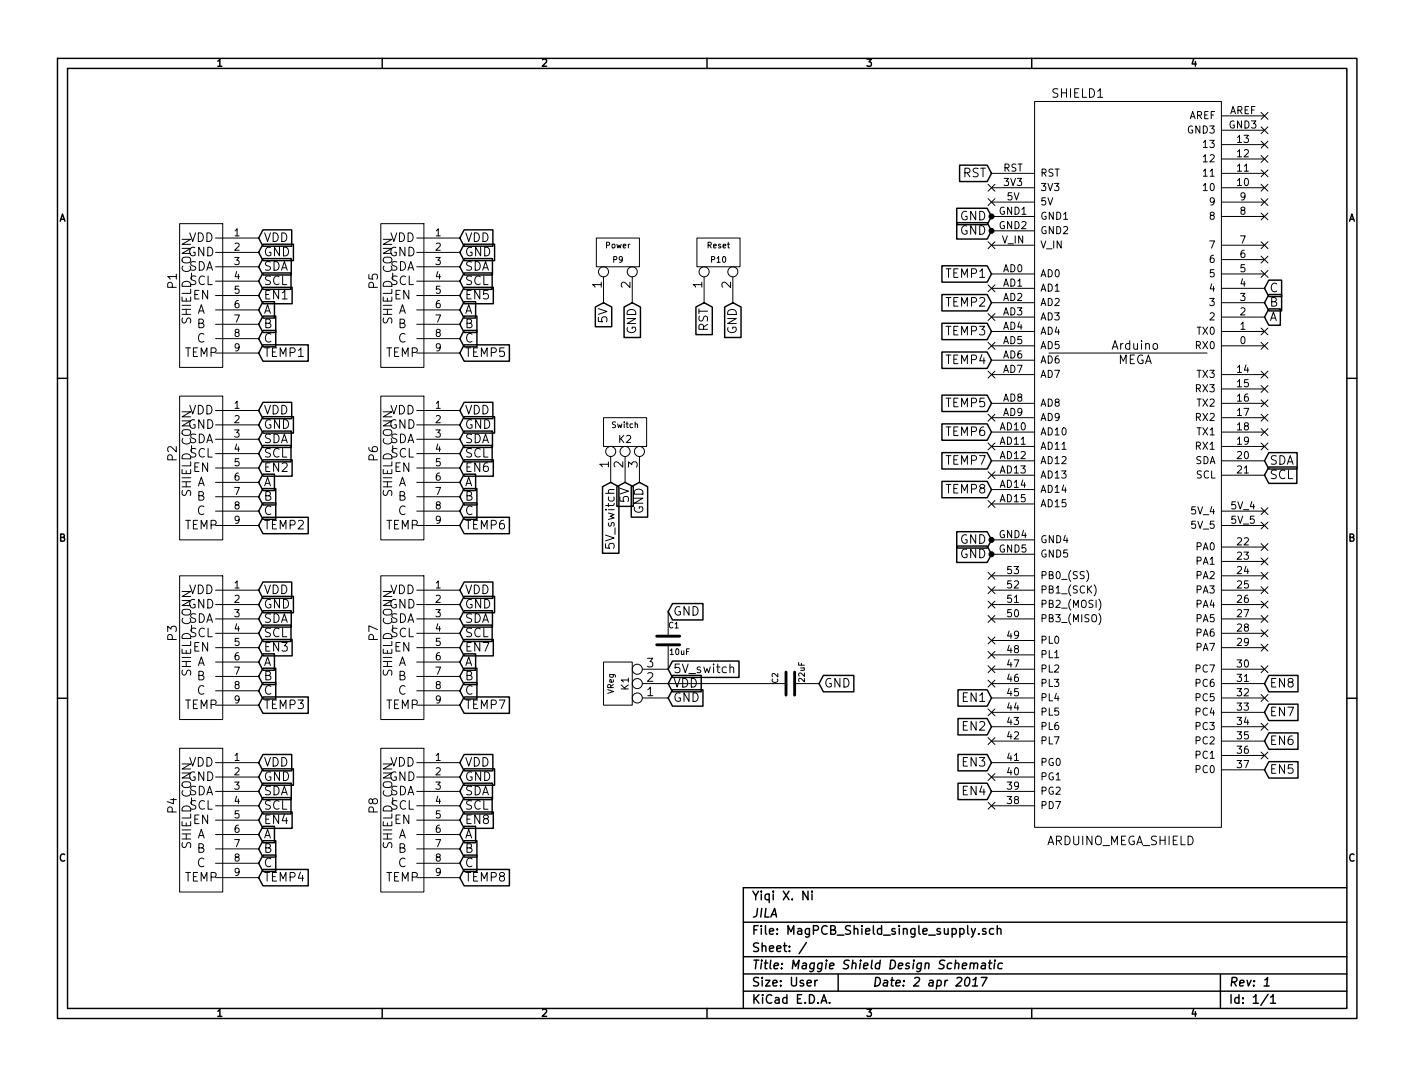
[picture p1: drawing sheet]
<svg xmlns="http://www.w3.org/2000/svg" width="250mm" height="190mm" viewBox="0 0 250 190" stroke-linecap="round" stroke-linejoin="round" font-family="sans-serif">
<g fill="none" stroke="#000" stroke-width=".25">
<path d="M10.2 10.3h229.7v169.7h-229.7zM11.9 12.1h226.2v166.1h-226.2zM67.6 10.3v1.8M125 10.3v1.8M182.4 10.3v1.8M169.1 36.8h5.4l.8 1.5-.8 1.4h-5.4zM169.1 39.3h5.4l.8 1.5-.8 1.4h-5.4zM169.6 29.2h4.9l.8 1.4-.8 1.5h-4.9zM46.5 40.6h5.1v2.9h-5.1l-.8-1.4zM46.5 43.2h5.4v2.9h-5.4l-.8-1.5zM46.5 45.7h5v2.9h-5l-.8-1.5zM46.5 48.2h4.9v2.9h-4.9l-.8-1.4z"/>
<path d="M46.5 50.8h5.1v2.9h-5.1l-.8-1.5zM46.5 53.3h2v2.9h-2l-.8-1.4zM46.5 55.9h2.2v2.9h-2.2l-.8-1.5zM46.5 58.4h2.2v2.9h-2.2l-.8-1.5zM82 40.6h5.1v2.9h-5.1l-.7-1.4zM82 43.2h5.4v2.9h-5.4l-.7-1.5zM82 45.7h5v2.9h-5l-.7-1.5zM82 48.2h5v2.9h-5l-.7-1.4zM82 50.8h5.2v2.9h-5.2l-.7-1.5zM82 53.3h2.1v2.9h-2.1l-.7-1.4zM82 55.9h2.3v2.9h-2.3l-.7-1.5zM82 58.4h2.3v2.9h-2.3l-.7-1.5z"/>
<path d="M105.2 54.3l1.5-.8 1.4 .8v3.4h-2.9zM110.3 54.3l1.5-.8 1.4 .8v5.3h-2.9zM123 54.3l1.5-.8 1.4 .8v4.8h-2.9zM128.1 54.3l1.4-.8 1.5 .8v5.3h-2.9zM166.5 47h8l.8 1.4-.8 1.5h-8zM166.5 52h8l.8 1.5-.8 1.4h-8zM166.5 57.1h8l.8 1.5-.8 1.4h-8zM224.3 54.6h2v2.9h-2l-.8-1.5zM224.3 52h2.2v2.9h-2.2l-.8-1.4zM224.3 49.5h2.2v2.9h-2.2l-.8-1.4zM10.2 66.9h1.7M46.5 71.1h5.1v2.9h-5.1l-.8-1.5z"/>
<path d="M46.5 73.6h5.4v2.9h-5.4l-.8-1.4zM46.5 76.2h5v2.9h-5l-.8-1.5zM46.5 78.7h4.9v2.9h-4.9l-.8-1.4zM46.5 60.9h8v2.9h-8l-.8-1.4zM82 71.1h5.1v2.9h-5.1l-.7-1.5zM82 73.6h5.4v2.9h-5.4l-.7-1.4zM82 76.2h5v2.9h-5l-.7-1.5zM82 78.7h5v2.9h-5l-.7-1.4zM82 60.9h8v2.9h-8l-.7-1.4zM166.5 62.2h8l.8 1.5-.8 1.4h-8zM166.5 69.8h8l.8 1.5-.8 1.4h-8zM166.5 74.9h8l.8 1.5-.8 1.4h-8z"/>
<path d="M166.5 80h8l.8 1.4-.8 1.5h-8zM224.3 80h5v2.9h-5l-.8-1.5zM238.1 66.9h1.8M46.5 81.3h5.1v2.9h-5.1l-.8-1.5zM46.5 83.8h2v2.9h-2l-.8-1.5zM46.5 86.3h2.2v2.9h-2.2l-.8-1.4zM46.5 88.9h2.2v2.9h-2.2l-.8-1.5zM46.5 91.4h8v2.9h-8l-.8-1.4zM82 81.3h5.2v2.9h-5.2l-.7-1.5zM82 83.8h2.1v2.9h-2.1l-.7-1.5zM82 86.3h2.3v2.9h-2.3l-.7-1.4zM82 88.9h2.3v2.9h-2.3l-.7-1.5z"/>
<path d="M82 91.4h8v2.9h-8l-.7-1.4zM106.5 86l1.4-.8 1.5 .8v11.8h-2.9zM109 86l1.5-.8 1.4 .8v3.5h-2.9zM111.6 86l1.4-.8 1.5 .8v5.4h-2.9zM166.5 85.1h8l.8 1.4-.8 1.5h-8zM169.1 94h5.4l.8 1.4-.8 1.5h-5.4zM169.1 96.5h5.4l.8 1.4-.8 1.5h-5.4zM224.3 82.5h4.9v2.9h-4.9l-.8-1.4zM46.5 102.8h5.1v2.9h-5.1l-.8-1.4zM46.5 105.4h5.4v2.9h-5.4l-.8-1.5zM46.5 107.9h5v2.9h-5l-.8-1.4zM46.5 110.5h4.9v2.9h-4.9l-.8-1.5z"/>
<path d="M46.5 113h5.1v2.9h-5.1l-.8-1.4zM46.5 115.5h2v2.9h-2l-.8-1.4zM46.5 118.1h2.2v2.9h-2.2l-.8-1.5zM82 102.8h5.1v2.9h-5.1l-.7-1.4zM82 105.4h5.4v2.9h-5.4l-.7-1.5zM82 107.9h5v2.9h-5l-.7-1.4zM82 110.5h5v2.9h-5l-.7-1.5zM82 113h5.2v2.9h-5.2l-.7-1.4zM82 115.5h2.1v2.9h-2.1l-.7-1.4zM82 118.1h2.3v2.9h-2.3l-.7-1.5zM118.9 119.4h5.1v2.9h-5.1l-.8-1.5zM118.9 106.7h5.4v2.9h-5.4l-.8-1.5z"/>
<path d="M118.9 116.8h11.7v2.9h-11.7l-.8-1.4zM145.5 119.4h5.4v2.9h-5.4l-.7-1.5zM224.3 119.4h5.1v2.9h-5.1l-.8-1.5zM10.2 123.4h1.7M46.5 120.6h2.2v2.9h-2.2l-.8-1.4zM46.5 133.3h5.1v2.9h-5.1l-.8-1.4zM46.5 135.9h5.4v2.9h-5.4l-.8-1.5zM46.5 138.4h5v2.9h-5l-.8-1.4zM46.5 123.2h8v2.9h-8l-.8-1.5zM82 120.6h2.3v2.9h-2.3l-.7-1.4zM82 133.3h5.1v2.9h-5.1l-.7-1.4zM82 135.9h5.4v2.9h-5.4l-.7-1.5z"/>
<path d="M82 138.4h5v2.9h-5l-.7-1.4zM82 123.2h8v2.9h-8l-.7-1.5zM118.9 121.9h5.4v2.9h-5.4l-.8-1.5zM169.3 138.4h5.2l.8 1.5-.8 1.4h-5.2zM169.3 133.3h5.2l.8 1.5-.8 1.4h-5.2zM169.3 127h5.2l.8 1.4-.8 1.5h-5.2zM169.3 121.9h5.2l.8 1.4-.8 1.5h-5.2zM224.3 124.4h5.1v2.9h-5.1l-.8-1.4zM224.3 129.5h5.1v2.9h-5.1l-.8-1.4zM224.3 134.6h5.1v2.9h-5.1l-.8-1.5zM238.1 123.4h1.8M46.5 140.9h4.9v2.9h-4.9l-.8-1.4z"/>
<path d="M46.5 143.5h5.1v2.9h-5.1l-.8-1.5zM46.5 146h2v2.9h-2l-.8-1.4zM46.5 148.6h2.2v2.9h-2.2l-.8-1.5zM46.5 151.1h2.2v2.9h-2.2l-.8-1.4zM46.5 153.6h8v2.9h-8l-.8-1.4zM82 140.9h5v2.9h-5l-.7-1.4zM82 143.5h5.2v2.9h-5.2l-.7-1.5zM82 146h2.1v2.9h-2.1l-.7-1.4zM82 148.6h2.3v2.9h-2.3l-.7-1.5zM82 151.1h2.3v2.9h-2.3l-.7-1.4zM82 153.6h8v2.9h-8l-.7-1.4zM142.8 157.5v1.5l-.9-1.5v1.5"/>
<path d="M143.5 157.5v.1M143.5 158v1M238.1 156.9h-106.7v21.3M67.6 178.2v1.8M125 178.2v1.8M131.4 163h106.7M131.4 169.1h106.7M131.4 175.2h106.7M131.4 172.1h106.7M142.5 166.6l-1.3 1.9M144 173.2v1M144.5 173.2l-.3 .1-.2 .2"/>
<path d="M145.1 177.3l.5-1.5 .6 1.5M145.3 176.9h.7M146.6 177.2v.1M148.2 172.1v3.1M170.1 170.7l.8-.1-.1-.3h-.6l-.1 .7 .2 .2 .4-.1M170.8 172.9l.3-.2a.88 .88 0 0 1-.3 1.5l-.3-.2a1.19 1.19 0 0 1 .3-1.1zM171.5 170.3l.3-.1 .3 .1v.9M171.6 170.2l-.2 1M171.7 164.1l.4 1M171.9 174.2h.9M172 173.2l.5-.5-.2 1.5M172.2 170.4a.35 .35 0 0 1 .3-.2 .35 .35 0 0 1 .3 .2l-.1 .8"/>
<path d="M172.4 164.1l-.5 1.4-.2 .1M173 165v.1M173.5 172.7h1l-.9 1.5M173.6 170.3h.5v.9M174.2 170.6a.69 .69 0 0 0-.8 .2l.1 .3 .1 .1 .5-.1M174.2 164.2l-.3-.1-.2 .2v.2l.5 .2v.3h-.5M174.8 170.2h.5M175 169.7l-.1 1.3 .3 .2M175.6 164.2a.48 .48 0 0 0-.6 0v.8l.2 .1 .4-.1M175.8 170.2l-.1 1M175.9 169.7v.1M176.3 164.2h.1a.36 .36 0 0 1 .5 .1v.8"/>
<path d="M176.3 163.6v1.5M177.2 170.3l-.1-.1a.52 .52 0 0 0-.7 .3v.6l.3 .1 .4-.1M182.4 178.2v1.8M215.7 172.1v6.1M223.4 174.2h.9M223.6 173.2l.5-.5-.2 1.5M224.2 175.7l-1.3 2M224.6 176.2l.4-.4v1.5M224.6 177.3h.9"/>
</g>
<g fill="none" stroke="#000" stroke-width=".18">
<path d="M182.9 17.9h33v128.3h-33zM222.9 19.9l1.2 1.2M224.1 19.9l-1.2 1.2M31.7 39.5h7.7v25.4h-7.7zM67.3 39.5h7.6v25.4h-7.6zM174.7 32.6l1.2 1.2M174.7 35.1l1.2 1.2M175.3 38.3h7.6M175.3 35.7h7.6M175.3 33.2h7.6M175.3 30.6h7.6M175.9 32.6l-1.2 1.2"/>
<path d="M175.9 35.1l-1.2 1.2M215.9 38.3h7.6M215.9 35.7h7.6M215.9 33.2h7.6M215.9 30.6h7.6M215.9 28.1h7.6M215.9 25.6h7.6M215.9 23h7.6M215.9 20.5h7.6M222.9 24.9l1.2 1.3M222.9 27.5l1.2 1.2M222.9 30l1.2 1.2"/>
<path d="M222.9 32.6l1.2 1.2M222.9 35.1l1.2 1.2M222.9 37.6l1.2 1.3M222.9 22.4l1.2 1.2M224.1 24.9l-1.2 1.3M224.1 27.5l-1.2 1.2M224.1 30l-1.2 1.2M224.1 32.6l-1.2 1.2M224.1 35.1l-1.2 1.2M224.1 37.6l-1.2 1.3M224.1 22.4l-1.2 1.2M38.1 42.1h7.6"/>
<path d="M38.1 44.6h7.6M38.1 47.1h7.6M38.1 49.7h7.6M38.1 52.2h7.6M38.1 54.8h7.6M38.1 57.3h7.6M38.1 59.8h7.6M73.7 42.1h7.6M73.7 44.6h7.6M73.7 47.1h7.6M73.7 49.7h7.6M73.7 52.2h7.6"/>
<path d="M73.7 54.8h7.6M73.7 57.3h7.6M73.7 59.8h7.6M105.4 42.1h7.6v5h-7.6zM106.7 48.9v4.6M111.8 48.9v4.6M123.2 42.1h7.6v5h-7.6zM124.5 48.9v4.6M129.5 48.9v4.6M174.7 42.7l1.2 1.2M174.7 50.3l1.2 1.3M174.7 55.4l1.2 1.2"/>
<path d="M175.3 58.6h7.6M175.3 56h7.6M175.3 53.5h7.6M175.3 51h7.6M175.3 48.4h7.6M175.3 43.3h7.6M175.3 40.8h7.6M175.9 42.7l-1.2 1.2M175.9 50.3l-1.2 1.3M175.9 55.4l-1.2 1.2M215.9 58.6h7.6M215.9 56h7.6"/>
<path d="M215.9 53.5h7.6M215.9 51h7.6M215.9 48.4h7.6M215.9 45.9h7.6M215.9 43.3h7.6M222.9 42.7l1.2 1.2M222.9 45.3l1.2 1.2M222.9 47.8l1.2 1.2M222.9 58l1.2 1.2M224.1 58l-1.2 1.2M224.1 42.7l-1.2 1.2M224.1 45.3l-1.2 1.2"/>
<path d="M224.1 47.8l-1.2 1.2M31.7 70h7.7v25.4h-7.7zM38.1 62.4h7.6M38.1 72.5h7.6M38.1 75.1h7.6M38.1 77.6h7.6M67.3 70h7.6v25.4h-7.6zM73.7 62.4h7.6M73.7 72.5h7.6M73.7 75.1h7.6M73.7 77.6h7.6M106.7 73.8h7.6v5.1h-7.6z"/>
<path d="M174.7 60.5l1.2 1.2M174.7 65.6l1.2 1.2M174.7 73.2l1.2 1.2M174.7 78.3l1.2 1.2M175.3 61.1h7.6M175.3 66.2h7.6M175.3 71.3h7.6M175.3 73.8h7.6M175.3 76.4h7.6M175.3 78.9h7.6M175.3 63.7h7.6M175.9 73.2l-1.2 1.2"/>
<path d="M175.9 78.3l-1.2 1.2M175.9 60.5l-1.2 1.2M175.9 65.6l-1.2 1.2M185.4 62.4h28M203.9 60.9l.2-.2 .4 .2v.7l-.2 .1-.4-.1zM215.9 61.1h7.6M215.9 66.2h7.6M215.9 68.7h7.6M215.9 71.3h7.6M215.9 73.8h7.6M215.9 76.4h7.6M215.9 78.9h7.6"/>
<path d="M222.9 60.5l1.2 1.2M222.9 65.6l1.2 1.2M222.9 68.1l1.2 1.2M222.9 70.7l1.2 1.2M222.9 73.2l1.2 1.2M222.9 75.7l1.2 1.3M222.9 78.3l1.2 1.2M224.1 60.5l-1.2 1.2M224.1 65.6l-1.2 1.2M224.1 68.1l-1.2 1.2M224.1 70.7l-1.2 1.2M224.1 73.2l-1.2 1.2"/>
<path d="M224.1 75.7l-1.2 1.3M224.1 78.3l-1.2 1.2M38.1 80.2h7.6M38.1 82.7h7.6M38.1 85.2h7.6M38.1 87.8h7.6M38.1 90.3h7.6M38.1 92.9h7.6M73.7 80.2h7.6M73.7 82.7h7.6M73.7 85.2h7.6M73.7 87.8h7.6"/>
<path d="M73.7 90.3h7.6M73.7 92.9h7.6M107.9 80.7v4.5M110.5 80.7v4.5M113 80.7v4.5M174.7 83.4l1.2 1.2M174.7 88.4l1.2 1.3M175.3 81.4h7.6M175.3 84h7.6M175.3 86.5h7.6M175.3 95.4h7.6M175.3 89.1h7.6"/>
<path d="M175.3 97.9h7.6M175.9 83.4l-1.2 1.2M175.9 88.4l-1.2 1.3M215.9 90.3h7.6M215.9 92.9h7.6M215.9 81.4h7.6M215.9 84h7.6M215.9 96.7h7.6M215.9 99.2h7.6M222.9 89.7l1.2 1.2M222.9 92.3l1.2 1.2M222.9 96.1l1.2 1.2"/>
<path d="M222.9 98.6l1.2 1.2M224.1 89.7l-1.2 1.2M224.1 92.3l-1.2 1.2M224.1 96.1l-1.2 1.2M224.1 98.6l-1.2 1.2M31.7 101.8h7.7v25.4h-7.7zM38.1 104.3h7.6M38.1 106.8h7.6M38.1 109.4h7.6M38.1 111.9h7.6M38.1 114.5h7.6M38.1 117h7.6"/>
<path d="M38.1 119.5h7.6M67.3 101.8h7.6v25.4h-7.6zM73.7 104.3h7.6M73.7 106.8h7.6M73.7 109.4h7.6M73.7 111.9h7.6M73.7 114.5h7.6M73.7 117h7.6M73.7 119.5h7.6M106.7 117h5.1v7.6h-5.1zM118.1 113.9v4.4h-4.6M118.1 108.1v4.3"/>
<path d="M129 118l.1-.1a.36 .36 0 0 1 .6 .2v.8M174.7 101.1l1.2 1.3M174.7 103.7l1.2 1.2M174.7 106.2l1.2 1.2M174.7 108.8l1.2 1.2M174.7 112.6l1.2 1.2M174.7 115.1l1.2 1.2M174.7 117.7l1.2 1.2M175.3 104.3h7.6M175.3 106.8h7.6M175.3 109.4h7.6M175.3 118.3h7.6"/>
<path d="M175.3 101.8h7.6M175.3 115.7h7.6M175.3 113.2h7.6M175.9 101.1l-1.2 1.3M175.9 103.7l-1.2 1.2M175.9 106.2l-1.2 1.2M175.9 108.8l-1.2 1.2M175.9 112.6l-1.2 1.2M175.9 115.1l-1.2 1.2M175.9 117.7l-1.2 1.2M192.1 100.8a1.47 1.47 0 0 1 0 1.9M193.4 103.4a1.47 1.47 0 0 1 0 1.9"/>
<path d="M194.2 108.4a1.47 1.47 0 0 1 0 2M194.2 105.9a1.47 1.47 0 0 1 0 1.9M215.9 104.3h7.6M215.9 106.8h7.6M215.9 109.4h7.6M215.9 111.9h7.6M215.9 114.5h7.6M215.9 118.3h7.6M215.9 101.8h7.6M222.9 101.1l1.2 1.3M222.9 103.7l1.2 1.2M222.9 106.2l1.2 1.2"/>
<path d="M222.9 108.8l1.2 1.2M222.9 111.3l1.2 1.2M222.9 113.8l1.2 1.3M222.9 117.7l1.2 1.2M224.1 101.1l-1.2 1.3M224.1 103.7l-1.2 1.2M224.1 106.2l-1.2 1.2M224.1 108.8l-1.2 1.2M224.1 111.3l-1.2 1.2M224.1 113.8l-1.2 1.3M224.1 117.7l-1.2 1.2M31.7 132.2h7.7v25.4h-7.7z"/>
<path d="M38.1 122.1h7.6M38.1 124.6h7.6M38.1 134.8h7.6M38.1 137.3h7.6M38.1 139.9h7.6M67.3 132.2h7.6v25.4h-7.6zM73.7 122.1h7.6M73.7 124.6h7.6M73.7 134.8h7.6M73.7 137.3h7.6M73.7 139.9h7.6M113.5 120.8h25.4"/>
<path d="M113.5 123.3h4.6M140.5 120.8h4.3M174.7 120.2l1.2 1.2M174.7 125.3l1.2 1.2M174.7 130.4l1.2 1.2M174.7 136.7l1.2 1.2M175.3 134.8h7.6M175.3 137.3h7.6M175.3 139.9h7.6M175.3 120.8h7.6M175.3 123.3h7.6M175.3 131h7.6"/>
<path d="M175.3 125.9h7.6M175.3 128.4h7.6M175.9 120.2l-1.2 1.2M175.9 125.3l-1.2 1.2M175.9 130.4l-1.2 1.2M175.9 136.7l-1.2 1.2M215.9 120.8h7.6M215.9 123.3h7.6M215.9 131h7.6M215.9 125.9h7.6M215.9 128.4h7.6M215.9 133.5h7.6"/>
<path d="M215.9 136h7.6M222.9 132.9l1.2 1.2M222.9 127.8l1.2 1.2M222.9 122.7l1.2 1.3M224.1 132.9l-1.2 1.2M224.1 127.8l-1.2 1.2M224.1 122.7l-1.2 1.3M38.1 142.4h7.6M38.1 144.9h7.6M38.1 147.5h7.6M38.1 150h7.6M38.1 152.6h7.6"/>
<path d="M38.1 155.1h7.6M73.7 142.4h7.6M73.7 144.9h7.6M73.7 147.5h7.6M73.7 150h7.6M73.7 152.6h7.6M73.7 155.1h7.6M174.7 141.8l1.2 1.2M175.3 142.4h7.6M175.9 141.8l-1.2 1.2"/>
<circle cx="106.7" cy="48" r=".89"/>
<circle cx="111.8" cy="48" r=".89"/>
<circle cx="124.5" cy="48" r=".89"/>
<circle cx="129.5" cy="48" r=".89"/>
<circle cx="107.9" cy="79.8" r=".89"/>
<circle cx="110.5" cy="79.8" r=".89"/>
<circle cx="113" cy="79.8" r=".89"/>
<circle cx="112.6" cy="118.3" r=".89"/>
<circle cx="112.6" cy="123.3" r=".89"/>
<circle cx="112.6" cy="120.8" r=".89"/>
</g>
<g fill="#000" stroke="#000" stroke-width=".25">
<circle cx="175.3" cy="38.3" r=".41"/>
<circle cx="175.3" cy="40.8" r=".41"/>
<circle cx="175.3" cy="97.9" r=".41"/>
<circle cx="175.3" cy="95.4" r=".41"/>
</g>
<path d="M116.1 113.9h4M116.1 112.4h4M138.9 118.8v4M140.5 118.8v4" fill="none" stroke="#000" stroke-width=".51"/>
<g font-size="2.1">
<text x="186" y="17.4">SHIELD1</text>
<text x="170.1" y="31.4">RST</text>
<text x="169.6" y="39">GND</text>
<text x="169.6" y="41.6">GND</text>
<text x="33.2" y="45.4">GND</text>
<text x="33.3" y="47.9">SDA</text>
<text x="33.3" y="42.8">VDD</text>
<text x="46.6" y="42.8">VDD</text>
<text x="46.6" y="45.4">GND</text>
<text x="46.6" y="47.9">SDA</text>
<text x="68.8" y="45.4">GND</text>
<text x="68.9" y="47.9">SDA</text>
<text x="68.9" y="42.8">VDD</text>
<text x="82.2" y="42.8">VDD</text>
<text x="82.2" y="45.4">GND</text>
<text x="82.2" y="47.9">SDA</text>
<text x="31.3" y="51" transform="rotate(-90 31.3 51)">P1</text>
<text x="33.5" y="50.4">SCL</text>
<text x="34.1" y="53">EN</text>
<text x="46.6" y="50.4">SCL</text>
<text x="46.6" y="53">EN1</text>
<text x="66.9" y="51" transform="rotate(-90 66.9 51)">P5</text>
<text x="69" y="50.4">SCL</text>
<text x="69.6" y="53">EN</text>
<text x="82.2" y="50.4">SCL</text>
<text x="82.2" y="53">EN5</text>
<text x="106.4" y="50.9" transform="rotate(-90 106.4 50.9)">1</text>
<text x="111.5" y="50.9" transform="rotate(-90 111.5 50.9)">2</text>
<text x="124.2" y="50.9" transform="rotate(-90 124.2 50.9)">1</text>
<text x="129.3" y="50.9" transform="rotate(-90 129.3 50.9)">2</text>
<text x="167.3" y="49.2">TEMP1</text>
<text x="224.4" y="51.7">C</text>
<text x="33.9" y="57.3" transform="rotate(-90 33.9 57.3)">SHIELD_CONN</text>
<text x="34.8" y="55.5">A</text>
<text x="34.8" y="58.1">B</text>
<text x="46.6" y="55.5">A</text>
<text x="46.6" y="58.1">B</text>
<text x="69.4" y="57.3" transform="rotate(-90 69.4 57.3)">SHIELD_CONN</text>
<text x="70.4" y="55.5">A</text>
<text x="70.4" y="58.1">B</text>
<text x="82.2" y="55.5">A</text>
<text x="82.2" y="58.1">B</text>
<text x="107.4" y="57" transform="rotate(-90 107.4 57)">5V</text>
<text x="112.5" y="59.1" transform="rotate(-90 112.5 59.1)">GND</text>
<text x="125.2" y="58.7" transform="rotate(-90 125.2 58.7)">RST</text>
<text x="130.3" y="59.1" transform="rotate(-90 130.3 59.1)">GND</text>
<text x="167.3" y="54.3">TEMP2</text>
<text x="167.3" y="59.3">TEMP3</text>
<text x="224.4" y="56.8">A</text>
<text x="224.4" y="54.3">B</text>
<text x="32.6" y="63.1">TEMP</text>
<text x="34.8" y="60.6">C</text>
<text x="46.6" y="60.6">C</text>
<text x="46.6" y="63.1">TEMP1</text>
<text x="68.2" y="63.1">TEMP</text>
<text x="70.4" y="60.6">C</text>
<text x="82.2" y="60.6">C</text>
<text x="82.2" y="63.1">TEMP5</text>
<text x="167.3" y="64.4">TEMP4</text>
<text x="196.6" y="61.9">Arduino</text>
<text x="197.5" y="64.4">MEGA</text>
<text x="33.2" y="75.8">GND</text>
<text x="33.3" y="73.3">VDD</text>
<text x="46.6" y="73.3">VDD</text>
<text x="46.6" y="75.8">GND</text>
<text x="68.8" y="75.8">GND</text>
<text x="68.9" y="73.3">VDD</text>
<text x="82.2" y="73.3">VDD</text>
<text x="82.2" y="75.8">GND</text>
<text x="167.3" y="72">TEMP5</text>
<text x="167.3" y="77.1">TEMP6</text>
<text x="31.3" y="81.4" transform="rotate(-90 31.3 81.4)">P2</text>
<text x="33.3" y="78.4">SDA</text>
<text x="33.5" y="80.9">SCL</text>
<text x="34.1" y="83.5">EN</text>
<text x="46.6" y="78.4">SDA</text>
<text x="46.6" y="80.9">SCL</text>
<text x="46.6" y="83.5">EN2</text>
<text x="66.9" y="81.4" transform="rotate(-90 66.9 81.4)">P6</text>
<text x="68.9" y="78.4">SDA</text>
<text x="69" y="80.9">SCL</text>
<text x="69.6" y="83.5">EN</text>
<text x="82.2" y="78.4">SDA</text>
<text x="82.2" y="80.9">SCL</text>
<text x="82.2" y="83.5">EN6</text>
<text x="107.7" y="82.7" transform="rotate(-90 107.7 82.7)">1</text>
<text x="110.2" y="82.7" transform="rotate(-90 110.2 82.7)">2</text>
<text x="112.8" y="82.7" transform="rotate(-90 112.8 82.7)">3</text>
<text x="167.3" y="82.2">TEMP7</text>
<text x="224.4" y="82.2">SDA</text>
<text x="33.9" y="87.7" transform="rotate(-90 33.9 87.7)">SHIELD_CONN</text>
<text x="34.8" y="86">A</text>
<text x="34.8" y="88.5">B</text>
<text x="46.6" y="86">A</text>
<text x="46.6" y="88.5">B</text>
<text x="69.4" y="87.7" transform="rotate(-90 69.4 87.7)">SHIELD_CONN</text>
<text x="70.4" y="86">A</text>
<text x="70.4" y="88.5">B</text>
<text x="82.2" y="86">A</text>
<text x="82.2" y="88.5">B</text>
<text x="111.3" y="88.8" transform="rotate(-90 111.3 88.8)">5V</text>
<text x="167.3" y="87.3">TEMP8</text>
<text x="224.4" y="84.7">SCL</text>
<text x="32.6" y="93.6">TEMP</text>
<text x="34.8" y="91.1">C</text>
<text x="46.6" y="91.1">C</text>
<text x="46.6" y="93.6">TEMP2</text>
<text x="68.2" y="93.6">TEMP</text>
<text x="70.4" y="91.1">C</text>
<text x="82.2" y="91.1">C</text>
<text x="82.2" y="93.6">TEMP6</text>
<text x="113.8" y="90.9" transform="rotate(-90 113.8 90.9)">GND</text>
<text x="108.7" y="96.5" transform="rotate(-90 108.7 96.5)">5V_switch</text>
<text x="169.6" y="96.2">GND</text>
<text x="169.6" y="98.7">GND</text>
<text x="33.2" y="107.6">GND</text>
<text x="33.3" y="105.1">VDD</text>
<text x="46.6" y="105.1">VDD</text>
<text x="46.6" y="107.6">GND</text>
<text x="68.8" y="107.6">GND</text>
<text x="68.9" y="105.1">VDD</text>
<text x="82.2" y="105.1">VDD</text>
<text x="82.2" y="107.6">GND</text>
<text x="31.3" y="113.2" transform="rotate(-90 31.3 113.2)">P3</text>
<text x="33.3" y="110.1">SDA</text>
<text x="33.5" y="112.7">SCL</text>
<text x="46.6" y="110.1">SDA</text>
<text x="46.6" y="112.7">SCL</text>
<text x="66.9" y="113.2" transform="rotate(-90 66.9 113.2)">P7</text>
<text x="68.9" y="110.1">SDA</text>
<text x="69" y="112.7">SCL</text>
<text x="82.2" y="110.1">SDA</text>
<text x="82.2" y="112.7">SCL</text>
<text x="119" y="108.9">GND</text>
<text x="33.9" y="119.5" transform="rotate(-90 33.9 119.5)">SHIELD_CONN</text>
<text x="34.1" y="115.2">EN</text>
<text x="34.8" y="117.8">A</text>
<text x="46.6" y="115.2">EN3</text>
<text x="46.6" y="117.8">A</text>
<text x="69.4" y="119.5" transform="rotate(-90 69.4 119.5)">SHIELD_CONN</text>
<text x="69.6" y="115.2">EN</text>
<text x="70.4" y="117.8">A</text>
<text x="82.2" y="115.2">EN7</text>
<text x="82.2" y="117.8">A</text>
<text x="114.4" y="118">3</text>
<text x="119" y="119">5V_switch</text>
<text x="32.6" y="125.4">TEMP</text>
<text x="34.8" y="120.3">B</text>
<text x="34.8" y="122.8">C</text>
<text x="46.6" y="120.3">B</text>
<text x="46.6" y="122.8">C</text>
<text x="46.6" y="125.4">TEMP3</text>
<text x="68.2" y="125.4">TEMP</text>
<text x="70.4" y="120.3">B</text>
<text x="70.4" y="122.8">C</text>
<text x="82.2" y="120.3">B</text>
<text x="82.2" y="122.8">C</text>
<text x="82.2" y="125.4">TEMP7</text>
<text x="114.4" y="123.1">1</text>
<text x="114.4" y="120.6">2</text>
<text x="119" y="121.6">VDD</text>
<text x="119" y="124.1">GND</text>
<text x="145.7" y="121.6">GND</text>
<text x="170.2" y="124.1">EN1</text>
<text x="224.4" y="121.6">EN8</text>
<text x="170.2" y="129.2">EN2</text>
<text x="224.4" y="126.6">EN7</text>
<text x="224.4" y="131.7">EN6</text>
<text x="33.3" y="135.5">VDD</text>
<text x="46.6" y="135.5">VDD</text>
<text x="68.9" y="135.5">VDD</text>
<text x="82.2" y="135.5">VDD</text>
<text x="170.2" y="135.5">EN3</text>
<text x="224.4" y="136.8">EN5</text>
<text x="31.3" y="143.7" transform="rotate(-90 31.3 143.7)">P4</text>
<text x="33.2" y="138.1">GND</text>
<text x="33.3" y="140.6">SDA</text>
<text x="33.5" y="143.2">SCL</text>
<text x="46.6" y="138.1">GND</text>
<text x="46.6" y="140.6">SDA</text>
<text x="46.6" y="143.2">SCL</text>
<text x="66.9" y="143.7" transform="rotate(-90 66.9 143.7)">P8</text>
<text x="68.8" y="138.1">GND</text>
<text x="68.9" y="140.6">SDA</text>
<text x="69" y="143.2">SCL</text>
<text x="82.2" y="138.1">GND</text>
<text x="82.2" y="140.6">SDA</text>
<text x="82.2" y="143.2">SCL</text>
<text x="170.2" y="140.6">EN4</text>
<text x="33.9" y="150" transform="rotate(-90 33.9 150)">SHIELD_CONN</text>
<text x="34.1" y="145.7">EN</text>
<text x="34.8" y="148.2">A</text>
<text x="46.6" y="145.7">EN4</text>
<text x="46.6" y="148.2">A</text>
<text x="69.4" y="150" transform="rotate(-90 69.4 150)">SHIELD_CONN</text>
<text x="69.6" y="145.7">EN</text>
<text x="70.4" y="148.2">A</text>
<text x="82.2" y="145.7">EN8</text>
<text x="82.2" y="148.2">A</text>
<text x="184.9" y="149.4">ARDUINO_MEGA_SHIELD</text>
<text x="32.6" y="155.9">TEMP</text>
<text x="34.8" y="150.8">B</text>
<text x="34.8" y="153.3">C</text>
<text x="46.6" y="150.8">B</text>
<text x="46.6" y="153.3">C</text>
<text x="46.6" y="155.9">TEMP4</text>
<text x="68.2" y="155.9">TEMP</text>
<text x="70.4" y="150.8">B</text>
<text x="70.4" y="153.3">C</text>
<text x="82.2" y="150.8">B</text>
<text x="82.2" y="153.3">C</text>
<text x="82.2" y="155.9">TEMP8</text>
<text x="132.9" y="159.2">Yiqi X. Ni</text>
<text x="132.9" y="165.3">File: MagPCB_Shield_single_supply.sch</text>
<text x="132.9" y="162.2">JILA</text>
<text x="132.9" y="171.4">Title: Maggie Shield Design Schematic</text>
<text x="132.9" y="168.3">Sheet: /</text>
<text x="132.9" y="177.4">KiCad E.D.A.</text>
<text x="132.9" y="174.4">Size: User</text>
<text x="154.3" y="174.4">Date: 2 apr 2017</text>
<text x="217.2" y="174.4">Rev: 1</text>
<text x="217.2" y="177.4">Id: 1/1</text>
</g>
<g font-size="1.8">
<text x="38.4" y="11.8">1</text>
<text x="95.8" y="11.8">2</text>
<text x="153.2" y="11.8">3</text>
<text x="210.6" y="11.8">4</text>
<text x="210" y="23.7">GND3</text>
<text x="210.1" y="21.1">AREF</text>
<text x="217.3" y="22.8">GND3</text>
<text x="217.3" y="20.2">AREF</text>
<text x="212.9" y="28.7">12</text>
<text x="212.9" y="26.2">13</text>
<text x="218.7" y="27.8">12</text>
<text x="218.7" y="25.3">13</text>
<text x="177.3" y="30.4">RST</text>
<text x="177.5" y="32.9">3V3</text>
<text x="178" y="35.5">5V</text>
<text x="183.9" y="33.8">3V3</text>
<text x="183.9" y="31.3">RST</text>
<text x="212.9" y="33.8">10</text>
<text x="212.9" y="31.3">11</text>
<text x="218.7" y="32.9">10</text>
<text x="218.7" y="30.4">11</text>
<text x="219.2" y="35.5">9</text>
<text x="10.4" y="39.2">A</text>
<text x="41.4" y="41.8">1</text>
<text x="77" y="41.8">1</text>
<text x="176.6" y="38">GND1</text>
<text x="176.6" y="40.5">GND2</text>
<text x="183.9" y="36.4">5V</text>
<text x="183.9" y="38.9">GND1</text>
<text x="183.9" y="41.4">GND2</text>
<text x="213.9" y="38.9">8</text>
<text x="213.9" y="36.4">9</text>
<text x="219.2" y="38">8</text>
<text x="238.3" y="39.2">A</text>
<text x="41.4" y="44.4">2</text>
<text x="41.4" y="46.9">3</text>
<text x="77" y="44.4">2</text>
<text x="77" y="46.9">3</text>
<text x="177.1" y="43.1">V_IN</text>
<text x="183.9" y="44">V_IN</text>
<text x="213.9" y="46.5">6</text>
<text x="213.9" y="44">7</text>
<text x="219.2" y="45.6">6</text>
<text x="219.2" y="43.1">7</text>
<text x="41.4" y="49.4">4</text>
<text x="41.4" y="52">5</text>
<text x="77" y="49.4">4</text>
<text x="77" y="52">5</text>
<text x="177.3" y="48.2">AD0</text>
<text x="177.3" y="50.7">AD1</text>
<text x="177.3" y="53.2">AD2</text>
<text x="183.9" y="49.1">AD0</text>
<text x="183.9" y="51.6">AD1</text>
<text x="213.9" y="51.6">4</text>
<text x="213.9" y="49.1">5</text>
<text x="219.2" y="53.2">3</text>
<text x="219.2" y="50.7">4</text>
<text x="219.2" y="48.2">5</text>
<text x="41.4" y="54.5">6</text>
<text x="41.4" y="57.1">7</text>
<text x="41.4" y="59.6">8</text>
<text x="77" y="54.5">6</text>
<text x="77" y="57.1">7</text>
<text x="77" y="59.6">8</text>
<text x="177.3" y="55.8">AD3</text>
<text x="177.3" y="58.3">AD4</text>
<text x="183.9" y="54.1">AD2</text>
<text x="183.9" y="56.7">AD3</text>
<text x="183.9" y="59.2">AD4</text>
<text x="211.6" y="59.2">TX0</text>
<text x="213.9" y="56.7">2</text>
<text x="213.9" y="54.1">3</text>
<text x="219.2" y="58.3">1</text>
<text x="219.2" y="55.8">2</text>
<text x="41.4" y="62.1">9</text>
<text x="77" y="62.1">9</text>
<text x="177.3" y="60.9">AD5</text>
<text x="177.3" y="63.4">AD6</text>
<text x="177.3" y="65.9">AD7</text>
<text x="183.9" y="61.8">AD5</text>
<text x="183.9" y="64.3">AD6</text>
<text x="211.5" y="61.8">RX0</text>
<text x="218.7" y="65.9">14</text>
<text x="219.2" y="60.9">0</text>
<text x="177.3" y="71">AD8</text>
<text x="183.9" y="66.8">AD7</text>
<text x="183.9" y="71.9">AD8</text>
<text x="211.5" y="69.4">RX3</text>
<text x="211.6" y="66.8">TX3</text>
<text x="211.6" y="71.9">TX2</text>
<text x="218.7" y="68.5">15</text>
<text x="218.7" y="71">16</text>
<text x="41.4" y="72.3">1</text>
<text x="41.4" y="74.8">2</text>
<text x="41.4" y="77.4">3</text>
<text x="77" y="72.3">1</text>
<text x="77" y="74.8">2</text>
<text x="77" y="77.4">3</text>
<text x="176.8" y="76.1">AD10</text>
<text x="177.3" y="73.6">AD9</text>
<text x="183.9" y="74.5">AD9</text>
<text x="183.9" y="77">AD10</text>
<text x="211.5" y="74.5">RX2</text>
<text x="211.6" y="77">TX1</text>
<text x="218.7" y="73.6">17</text>
<text x="218.7" y="76.1">18</text>
<text x="41.4" y="79.9">4</text>
<text x="41.4" y="82.5">5</text>
<text x="77" y="79.9">4</text>
<text x="77" y="82.5">5</text>
<text x="109.4" y="78.3">K2</text>
<text x="176.8" y="78.6">AD11</text>
<text x="176.8" y="81.2">AD12</text>
<text x="176.8" y="83.7">AD13</text>
<text x="183.9" y="79.5">AD11</text>
<text x="183.9" y="82.1">AD12</text>
<text x="211.2" y="82.1">SDA</text>
<text x="211.5" y="79.5">RX1</text>
<text x="218.7" y="81.2">20</text>
<text x="218.7" y="83.7">21</text>
<text x="218.7" y="78.6">19</text>
<text x="41.4" y="85">6</text>
<text x="41.4" y="87.5">7</text>
<text x="77" y="85">6</text>
<text x="77" y="87.5">7</text>
<text x="176.8" y="86.3">AD14</text>
<text x="176.8" y="88.8">AD15</text>
<text x="183.9" y="84.6">AD13</text>
<text x="183.9" y="87.2">AD14</text>
<text x="183.9" y="89.7">AD15</text>
<text x="211.4" y="84.6">SCL</text>
<text x="10.4" y="95.8">B</text>
<text x="41.4" y="90.1">8</text>
<text x="41.4" y="92.6">9</text>
<text x="77" y="90.1">8</text>
<text x="77" y="92.6">9</text>
<text x="176.6" y="95.2">GND4</text>
<text x="210.7" y="91">5V_4</text>
<text x="210.7" y="93.5">5V_5</text>
<text x="217.7" y="90.1">5V_4</text>
<text x="217.7" y="92.6">5V_5</text>
<text x="238.3" y="95.8">B</text>
<text x="176.6" y="97.7">GND5</text>
<text x="178.1" y="101.5">53</text>
<text x="183.9" y="96">GND4</text>
<text x="183.9" y="98.6">GND5</text>
<text x="211.5" y="97.3">PA0</text>
<text x="211.5" y="99.9">PA1</text>
<text x="218.7" y="96.4">22</text>
<text x="218.7" y="99">23</text>
<text x="218.7" y="101.5">24</text>
<text x="41.4" y="104">1</text>
<text x="41.4" y="106.6">2</text>
<text x="77" y="104">1</text>
<text x="77" y="106.6">2</text>
<text x="178.1" y="106.6">51</text>
<text x="178.1" y="104">52</text>
<text x="183.9" y="107.5">PB2_(MOSI)</text>
<text x="183.9" y="104.9">PB1_(SCK)</text>
<text x="183.9" y="102.4">PB0_(SS)</text>
<text x="211.5" y="102.4">PA2</text>
<text x="211.5" y="104.9">PA3</text>
<text x="211.5" y="107.5">PA4</text>
<text x="218.7" y="104">25</text>
<text x="218.7" y="106.6">26</text>
<text x="41.4" y="109.1">3</text>
<text x="41.4" y="111.7">4</text>
<text x="77" y="109.1">3</text>
<text x="77" y="111.7">4</text>
<text x="178.1" y="109.1">50</text>
<text x="178.1" y="112.9">49</text>
<text x="183.9" y="110">PB3_(MISO)</text>
<text x="183.9" y="113.8">PL0</text>
<text x="211.5" y="110">PA5</text>
<text x="211.5" y="112.6">PA6</text>
<text x="218.7" y="109.1">27</text>
<text x="218.7" y="111.7">28</text>
<text x="41.4" y="114.2">5</text>
<text x="41.4" y="116.7">6</text>
<text x="41.4" y="119.3">7</text>
<text x="77" y="114.2">5</text>
<text x="77" y="116.7">6</text>
<text x="77" y="119.3">7</text>
<text x="178.1" y="118">47</text>
<text x="178.1" y="115.5">48</text>
<text x="183.9" y="118.9">PL2</text>
<text x="183.9" y="116.4">PL1</text>
<text x="211.5" y="118.9">PC7</text>
<text x="211.5" y="115.1">PA7</text>
<text x="218.7" y="118">30</text>
<text x="218.7" y="114.2">29</text>
<text x="41.4" y="121.8">8</text>
<text x="41.4" y="124.4">9</text>
<text x="77" y="121.8">8</text>
<text x="77" y="124.4">9</text>
<text x="111.2" y="121.9" transform="rotate(-90 111.2 121.9)">K1</text>
<text x="178.1" y="125.6">44</text>
<text x="178.1" y="123.1">45</text>
<text x="178.1" y="120.6">46</text>
<text x="183.9" y="124">PL4</text>
<text x="183.9" y="121.4">PL3</text>
<text x="211.5" y="121.4">PC6</text>
<text x="211.5" y="124">PC5</text>
<text x="218.7" y="120.6">31</text>
<text x="218.7" y="123.1">32</text>
<text x="218.7" y="125.6">33</text>
<text x="178.1" y="130.7">42</text>
<text x="178.1" y="128.2">43</text>
<text x="183.9" y="131.6">PL7</text>
<text x="183.9" y="129.1">PL6</text>
<text x="183.9" y="126.5">PL5</text>
<text x="211.5" y="126.5">PC4</text>
<text x="211.5" y="129.1">PC3</text>
<text x="211.5" y="131.6">PC2</text>
<text x="218.7" y="128.2">34</text>
<text x="218.7" y="130.7">35</text>
<text x="41.4" y="134.5">1</text>
<text x="41.4" y="137.1">2</text>
<text x="77" y="134.5">1</text>
<text x="77" y="137.1">2</text>
<text x="178.1" y="137.1">40</text>
<text x="178.1" y="134.5">41</text>
<text x="183.9" y="138">PG1</text>
<text x="183.9" y="135.4">PG0</text>
<text x="211.5" y="134.1">PC1</text>
<text x="211.5" y="136.7">PC0</text>
<text x="218.7" y="133.3">36</text>
<text x="218.7" y="135.8">37</text>
<text x="41.4" y="139.6">3</text>
<text x="41.4" y="142.1">4</text>
<text x="77" y="139.6">3</text>
<text x="77" y="142.1">4</text>
<text x="178.1" y="142.1">38</text>
<text x="178.1" y="139.6">39</text>
<text x="183.9" y="143">PD7</text>
<text x="183.9" y="140.5">PG2</text>
<text x="41.4" y="144.7">5</text>
<text x="41.4" y="147.2">6</text>
<text x="41.4" y="149.8">7</text>
<text x="77" y="144.7">5</text>
<text x="77" y="147.2">6</text>
<text x="77" y="149.8">7</text>
<text x="10.4" y="152.3">C</text>
<text x="41.4" y="152.3">8</text>
<text x="41.4" y="154.8">9</text>
<text x="77" y="152.3">8</text>
<text x="77" y="154.8">9</text>
<text x="238.3" y="152.3">C</text>
<text x="38.4" y="179.7">1</text>
<text x="95.8" y="179.7">2</text>
<text x="153.2" y="179.7">3</text>
<text x="210.6" y="179.7">4</text>
</g>
<g font-size="1.4">
<text x="107.1" y="43.9">Power</text>
<text x="108.4" y="46.5">P9</text>
<text x="125" y="43.9">Reset</text>
<text x="125.8" y="46.5">P10</text>
<text x="108.2" y="75.7">Switch</text>
<text x="118.2" y="111.1">C1</text>
<text x="118.5" y="115.8">10uF</text>
<text x="108.5" y="122.6" transform="rotate(-90 108.5 122.6)">VReg</text>
<text x="137.6" y="120.7" transform="rotate(-90 137.6 120.7)">C2</text>
<text x="142.3" y="120.4" transform="rotate(-90 142.3 120.4)">22uF</text>
</g>
</svg>
